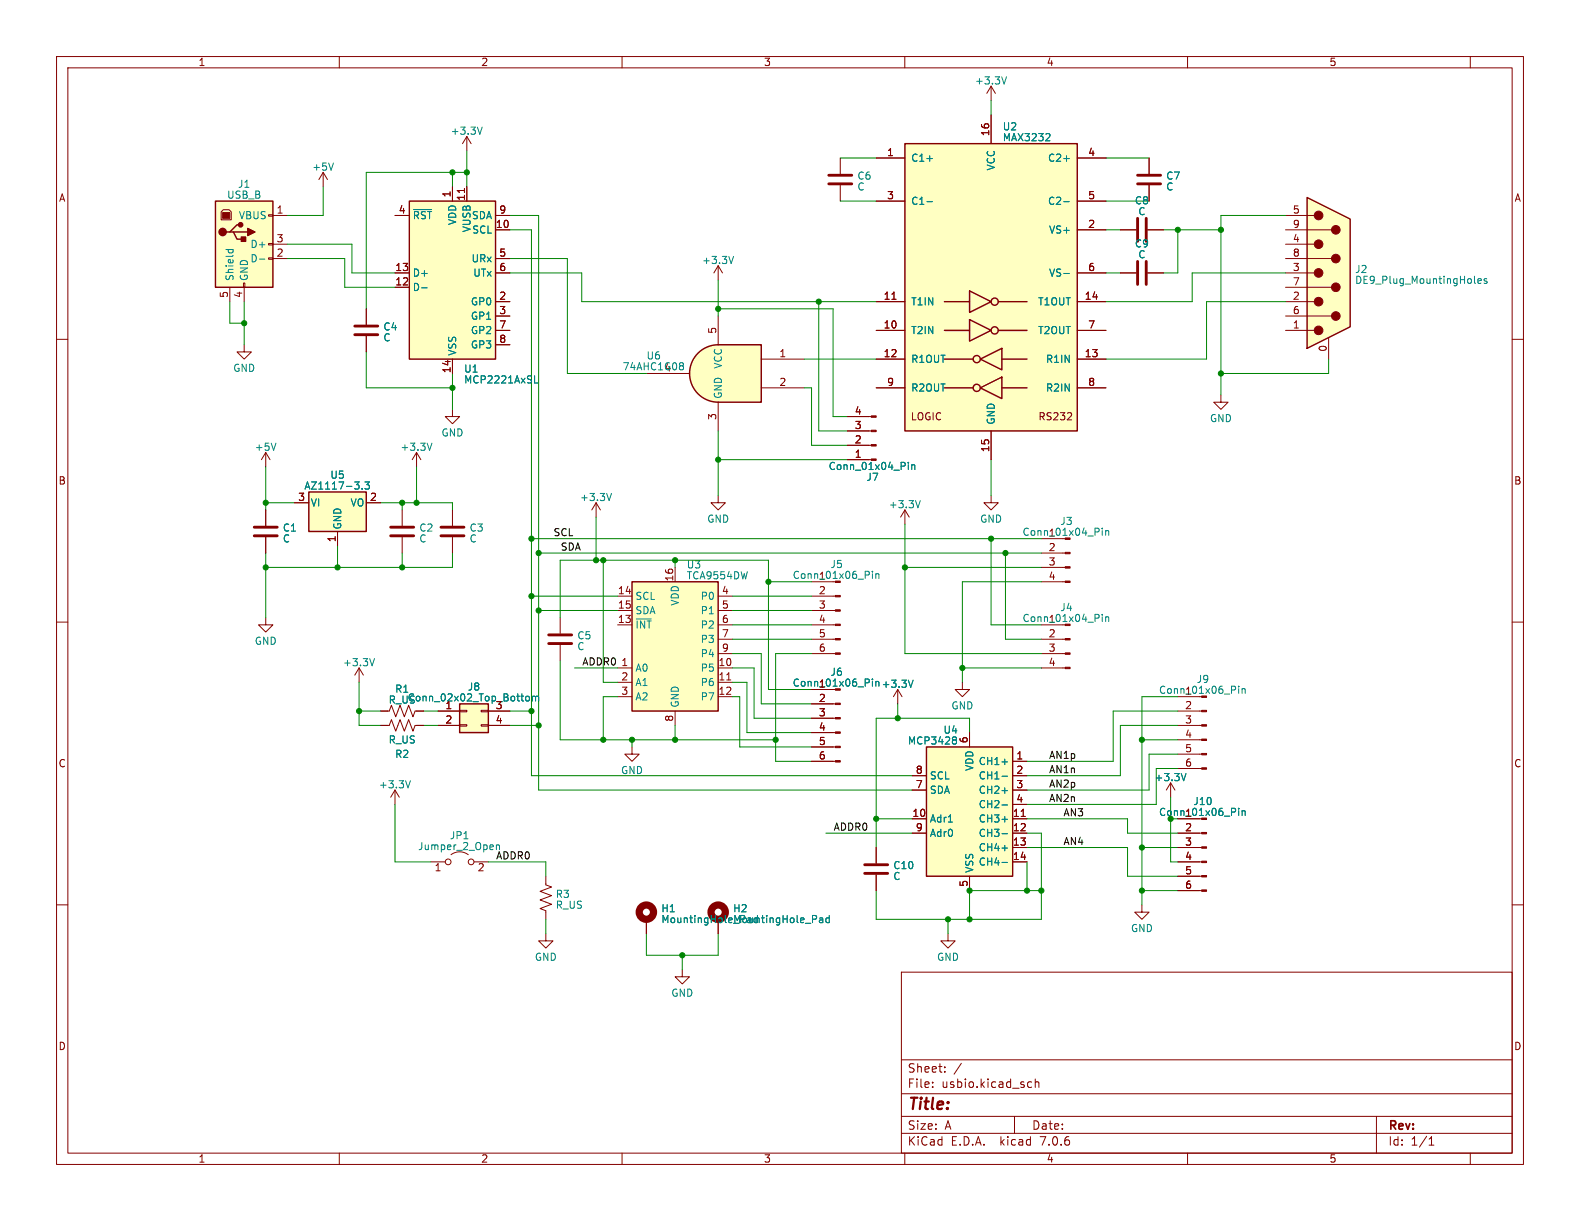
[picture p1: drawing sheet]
<svg xmlns="http://www.w3.org/2000/svg" width="279mm" height="216mm" viewBox="0 0 279 216" stroke-linecap="round" stroke-linejoin="round" font-family="sans-serif">
<g fill="none" stroke="#840000" stroke-width=".18">
<path d="M10 10h259.4v195.9h-259.4zM12 12h255.4v191.9h-255.4zM60 10v2M110 10v2M160 10v2M210 10v2M260 10v2M10 60h2M267.4 60h2M160 90.2l-.7 1.2M160 90.2v2.5M160 90.2l.8 1.2"/>
<path d="M10 110h2M99.1 109.2v2.8M99.1 114v2.8M267.4 110h2M158.7 121.9l-.7 1.3M158.7 121.9v2.6M158.7 121.9l.8 1.3M10 160h2M154.9 149.9v2.8M154.9 154.7v2.8M267.4 160h2M114.3 162.6v2.5"/>
<path d="M127 162.6v2.5M159.4 171.9h108v32h-108zM159.4 197.4h108M159.4 193.4h108M159.4 187.4h108M164.9 192.1v.2M164.9 191.4v.1M167.1 189.4v.2M167.1 188.7v.1M170 188l-1.3 1.9M179.4 197.4v3M181.9 192.2h.5"/>
<path d="M181.9 191.4h.5M183.1 191.4l.2-.1 .3 .1 .1 .9M183.1 190.8v1.5M243.4 197.4v6.5M60 203.9v2M110 203.9v2M159.4 200.4h108M160 203.9v2M210 203.9v2M252.7 202.5h.9M252.7 201.4l.4-.4v1.5M260 203.9v2"/>
</g>
<path d="M162.7 88.5l-.4 1.3M161.5 120.3l-.5 1.2M145.1 162.3h.2l.2 .2v.6M145.5 163.1h-.4M145.5 162.6l-.4 .1M146.6 162.4l-.3-.1-.3 .2 .2 .6h.4M146.6 161.9v1.2" fill="none" stroke="#008484" stroke-width=".18"/>
<path d="M97 113.8h4.1M97 112.3h4.1M152.9 154.4h4.1M152.9 152.9h4.1" fill="none" stroke="#840000" stroke-width=".51"/>
<g fill="none" stroke="#840000" stroke-width="1.3">
<circle cx="114.3" cy="161.3" r="1.27"/>
<circle cx="127" cy="161.3" r="1.27"/>
</g>
<path d="M123.4 62.4a5.1 5.1 0 0 1 3.6-1.4v10.1a5.1 5.1 0 0 1-4.7-3.1 5.1 5.1 0 0 1 1.1-5.6z" fill="#ffffc2" stroke="#ffffc2" stroke-width=".18"/>
<path d="M127 61h7.6v10.1h-7.6z" fill="#ffffc2"/>
<g fill="none" stroke="#840000" stroke-width=".25">
<path d="M38.1 35.6h10.2v15.2h-10.2zM42.5 39.8h-.6l-1.3 1.2h-.6M72.4 35.6h15.2v27.9h-15.2zM160 25.4h30.5v50.8h-30.5zM40.6 41h.7l.6 1.3h1.3M41.3 41h2.5M167 58.4h4.4M167 53.3h4.4M171.4 56.5l3.9 1.9-3.9 1.9zM171.4 51.4l3.9 1.9-3.9 1.9zM176.5 58.4h5.1M176.5 53.3h5.1"/>
<path d="M123.4 62.4a5.1 5.1 0 0 1 3.6-1.4h7.6v10.1h-7.6a5.1 5.1 0 0 1-4.7-3.1 5.1 5.1 0 0 1 1.1-5.6zM167 68.6h5.1M167 63.5h5.1M173.4 68.6l3.8-1.9v3.8zM173.4 63.5l3.8-1.9v3.8zM177.2 68.6h4.4M177.2 63.5h4.4M54.6 87h10.2v7h-10.2zM111.8 102.9h15.2v22.8h-15.2zM81.3 124.5h5.1v5h-5.1zM163.8 132.1h15.3v22.8h-15.3z"/>
<circle cx="175.9" cy="58.4" r=".63"/>
<circle cx="175.9" cy="53.3" r=".63"/>
<circle cx="172.7" cy="63.5" r=".63"/>
<circle cx="172.7" cy="68.6" r=".63"/>
</g>
<g fill="none" stroke="#840000" stroke-width=".18">
<path d="M175.3 15.2l-.8 1.3M175.3 15.2v2.6M175.3 15.2l.7 1.3M39.1 37.5l.4-.4h1l.4 .4v1.4h-1.8zM47.5 38h.8v.2h-.8zM48.3 38.1h2.5M57.1 30.5l-.7 1.3M57.1 30.5v2.5M57.1 30.5l.8 1.3M69.8 38.1h2.6M80 33v2.6M82.1 33.3v.7"/>
<path d="M82.5 24.1l-.7 1.3M82.5 24.1v2.6M82.5 33v2.6M82.5 24.1l.8 1.3M87.6 38.1h2.6M148.6 27.9v2.8M148.6 32.8v2.8M154.9 27.9h5.1M154.9 35.6h5.1M175.3 20.3v5.1M190.5 27.9h5.1M190.5 35.6h5.1"/>
<path d="M40.6 50.8v2.5M43.1 50h.2v.8h-.2zM43.2 50.8v2.5M47.5 45.6h.8v.2h-.8zM47.5 43.1h.8v.2h-.8zM48.3 45.7h2.5M48.3 43.2h2.5M64.8 54.6v2.8M64.8 59.4v2.8M69.8 50.8h2.6M69.8 48.3h2.6M87.6 40.6h2.6"/>
<path d="M87.6 48.3h2.6M87.6 53.3h2.6M87.6 55.9h2.6M87.6 45.7h2.6M87.6 58.4h2.6M127 47v2.5M127 55.9v5.1M127 47l-.8 1.3M127 47l.8 1.3M154.9 53.3h5.1M154.9 58.4h5.1M157.7 52.9h.7"/>
<path d="M190.5 40.6h5.1M190.5 48.3h5.1M190.5 53.3h5.1M190.5 58.4h5.1M198.1 40.6h2.8M198.1 48.3h2.8M202.9 40.6h2.8M202.9 48.3h2.8M43.2 61v1.2h1.2l-1.2 1.3-1.3-1.3h1.3M80 72.4v1.3h1.3l-1.3 1.2-1.3-1.2h1.3M80 63.5v2.5M87.6 61h2.6"/>
<path d="M114.3 66h7.6M127 71.1v5.1M134.6 63.5h7.6M134.6 68.6h7.6M149.9 73.7h4.2M149.9 76.2h4.2M149.9 78.7h4.2M154.9 63.5h5.1M154.9 68.6h5.1M175.3 76.2v5.1M188.7 74.2h.8M189.4 73.1v.4"/>
<path d="M190.5 63.5h5.1M190.5 68.6h5.1M47 80v2.6M47 90.2v2.8M47 95v2.8M47 80l-.8 1.3M47 80l.8 1.3M52.1 88.9h2.5M59.7 94v2.5M64.8 88.9h2.5M71.1 90.2v2.8M71.1 95v2.8"/>
<path d="M73.7 80l-.8 1.3M73.7 80v2.6M73.7 80l.7 1.3M80 90.2v2.8M80 95v2.8M105.4 88.9l-.8 1.3M105.4 88.9v2.5M105.4 88.9l.8 1.3M127 87.6v1.3h1.3l-1.3 1.3-1.3-1.3h1.3M149.9 81.3h4.2M175.3 87.6v1.3h1.2l-1.2 1.3-1.3-1.3h1.3M184.1 97.8h4.3"/>
<path d="M184.1 95.3h3.9M47 109.2v1.3h1.3l-1.3 1.3-1.3-1.3h1.3M63.5 118.1l-.8 1.3M63.5 118.1v2.6M63.5 118.1l.8 1.3M109.2 118.1h2.6M109.2 110.5h2.6M109.2 105.4h2.6M109.2 108h2.6M119.4 100.3v2.6M127 118.1h2.5M127 110.5h2.5"/>
<path d="M127 105.4h2.5M127 108h2.5M127 113h2.5M127 115.6h2.5M143.5 110.5h4.2M143.5 105.4h4.2M143.5 108h4.2M143.5 113h4.2M143.5 115.6h4.2M143.5 102.9h3.8M184.1 118.1h4.3M184.1 110.5h3.9"/>
<path d="M184.1 113h4.3M184.1 115.6h4.3M184.1 102.9h4.3M184.1 100.3h4.3M67.3 125.7h1.5l.4-1 .8 2 .7-2 .8 2 .8-2 .7 2 .4-1h1.5M67.3 128.3h1.5l.4-1 .8 2 .7-2 .8 2 .8-2 .7 2 .4-1h1.5M69.8 139.7l-.7 1.3M69.8 139.7v2.5M69.8 139.7l.8 1.3M77.5 125.7h3.8M77.5 128.3h3.8M81.3 128.1h1.2v.3h-1.2z"/>
<path d="M81.3 125.6h1.2v.3h-1.2zM85.1 128.1h1.3v.3h-1.3zM85.1 125.6h1.3v.3h-1.3zM86.4 125.7h3.8M86.4 128.3h3.8M109.2 120.7h2.6M109.2 123.2h2.6M111.8 132.1v1.3h1.2l-1.2 1.2-1.3-1.2h1.3M119.4 125.7v2.6M127 120.7h2.5M127 123.2h2.5M128.5 120.2h.7"/>
<path d="M143.5 134.6h4.2M143.5 132.1h4.2M143.5 129.5h4.2M143.5 127h4.2M143.5 124.5h4.2M143.5 121.9h3.8M161.3 137.2h2.5M161.3 139.7h2.5M170.2 120.7v1.2h1.2l-1.2 1.3-1.3-1.3h1.3M171.4 129.5v2.6M179.1 134.6h2.5M179.1 137.2h2.5"/>
<path d="M179.1 139.7h2.5M207 138.4l-.8 1.3M207 138.4v2.6M207 138.4l.8 1.3M208.3 123.2h3.8M208.3 125.7h4.2M208.3 128.3h4.2M208.3 135.9h4.2M208.3 133.4h4.2M208.3 130.8h4.2M76.2 152.4h2.5M79.8 151.1a2.54 2.54 0 0 1 3 0"/>
<path d="M83.8 152.4h2.6M96.5 154.9v1.6l1 .3-2 .8 2 .8-2 .7 2 .8-2 .8 1 .3v1.6M161.3 144.8h2.5M161.3 147.3h2.5M171.4 154.9v2.6M179.1 144.8h2.5M179.1 147.3h2.5M179.1 149.9h2.5M179.1 152.4h2.5M179.1 142.2h2.5M180.6 144.4h.7M208.3 144.8h3.8"/>
<path d="M208.3 147.3h4.2M208.3 149.9h4.2M208.3 152.4h4.2M208.3 157.5h4.2M208.3 154.9h4.2M96.5 165.1v1.3h1.3l-1.3 1.2-1.3-1.2h1.3M120.6 171.5v1.2h1.3l-1.3 1.3-1.2-1.3h1.2M167.6 165.1v1.3h1.3l-1.3 1.2-1.2-1.2h1.2M201.9 160v1.3h1.3l-1.3 1.3-1.2-1.3h1.2"/>
<circle cx="79.2" cy="152.4" r=".51"/>
<circle cx="83.3" cy="152.4" r=".51"/>
</g>
<g fill="none" stroke="#008484" stroke-width=".18">
<path d="M178 13.6l-.4 1.3M59 28.8l-.5 1.3M73.1 37.1h3.2M85.3 22.5l-.5 1.2M163.9 28h1M163.9 35.7h1M185.4 23.6l.3 .3-.1 .3-.7 .7h.8M188.1 28h1M188.1 35.7h1M39.9 44.1h1.3M40.4 44.1v.4M41.2 44.1v.4"/>
<path d="M45.9 45.8h.9M74.6 50.9h.9M129.7 45.3l-.4 1.3M188.1 48.4h1M48.8 78.4l-.4 1.2M76.4 78.4l-.4 1.2M94.5 67.7h.6M120.4 64.1h.2l.3 .3-.3 .3M120.4 64.7h.2M120.6 64.7l.3 .2v.3l-.2 .1-.3 .1M64 86.4v.1M64.5 85.2h.8l-.4 .5 .4 .1v.6l-.2 .1-.6-.1"/>
<path d="M108.1 87.2l-.4 1.3M160.6 81.8v.1M160.6 82.2v.8M161.2 82.2v.8M161.2 82.3l.2-.1h.3l.1 .8M194.9 93.4v.1M194.9 93.8v.9M195.5 93.8v.9M195.5 93.9l.2-.1 .3 .1 .1 .8M66.2 116.5l-.4 1.2M154.3 101v.1M154.3 101.4v.9"/>
<path d="M154.9 101.4v.9M154.9 101.6l.2-.2 .3 .1v.8M194.9 108.6v.2M194.9 109.1v.8M195.5 109.1v.8M195.5 109.2l.2-.1h.3l.1 .8M72.6 138l-.5 1.3M93.1 123.2l.3-.1 .2 .2v.5l-.2 .2-.3-.1M94.2 123.2l.3-.1 .2 .2M94.2 123.1v.9M94.7 123.3l.2-.2 .3 .1v.8M94.7 123.3v.7"/>
<path d="M154.3 120.1v.1M154.3 120.5v.8M154.9 120.5v.8M155.4 120.5h-.3l-.2 .1M168.7 130.8h.2M168.9 130.8l.2 .3v.2l-.1 .2-.3 .1M169.1 130.5l-.2 .3M177.2 134.7h1M177.2 137.3h1M177.2 139.8h1M209.7 136.8l-.4 1.2M219 121.3v.2"/>
<path d="M219 121.8v.8M219.6 121.8v.8M219.6 121.9l.2-.1h.3l.1 .8M87.8 149.4v.8M87.8 149.5l.2-.1 .3 .1v.7M167.7 145.4h.7M177.2 144.9h1M177.2 147.4h1M177.2 150h1M177.2 152.5h1M177.2 142.3h1M219 142.9v.1"/>
<path d="M219 143.3v.9M219.6 143.3v.9M219.6 143.5l.2-.2 .3 .1 .1 .8"/>
</g>
<g fill="none" stroke="#840000" stroke-width=".51">
<path d="M146.6 32.5h4M146.6 31h4M201.2 38.6v4.1M202.7 38.6v4.1M62.7 59.2h4.1M62.7 57.7h4.1M201.2 46.2v4.1M202.7 46.2v4.1M45 94.7h4M45 93.2h4M69.1 94.7h4.1M69.1 93.2h4.1"/>
<path d="M78 94.7h4M78 93.2h4"/>
</g>
<g fill="#ffffc2" stroke="#ffffc2" stroke-width=".18">
<path d="M72.4 35.6h15.2v27.9h-15.2z"/>
<path d="M38.1 35.6h10.2v15.2h-10.2z"/>
<path d="M111.8 102.9h15.2v22.8h-15.2z"/>
<path d="M54.6 87h10.2v7h-10.2z"/>
<path d="M163.8 132.1h15.3v22.8h-15.3z"/>
<path d="M81.3 124.5h5.1v5h-5.1z"/>
<path d="M160 25.4h30.5v50.8h-30.5z"/>
</g>
<g fill="#840000" stroke="#840000" stroke-width=".18">
<path d="M154.1 73.5h.8v.3h-.8z"/>
<path d="M154.1 76.1h.8v.2h-.8z"/>
<path d="M154.1 78.6h.8v.3h-.8z"/>
<path d="M154.1 81.2h.8v.2h-.8z"/>
<path d="M39.4 37.6h1.2v1h-1.2z"/>
<path d="M147.7 115.4h.9v.3h-.9z"/>
<path d="M147.7 112.9h.9v.3h-.9z"/>
<path d="M147.7 110.4h.9v.2h-.9z"/>
<path d="M147.7 107.8h.9v.3h-.9z"/>
<path d="M147.7 105.3h.9v.2h-.9z"/>
<path d="M188.4 118h.8v.2h-.8z"/>
<path d="M188.4 115.4h.8v.3h-.8z"/>
<path d="M188.4 112.9h.8v.3h-.8z"/>
<path d="M188.4 102.7h.8v.3h-.8z"/>
<path d="M188.4 100.2h.8v.3h-.8z"/>
<path d="M188.4 97.7h.8v.2h-.8z"/>
<path d="M212.5 135.8h.9v.2h-.9z"/>
<path d="M212.5 133.2h.9v.3h-.9z"/>
<path d="M212.5 130.7h.9v.2h-.9z"/>
<path d="M212.5 128.1h.9v.3h-.9z"/>
<path d="M212.5 125.6h.9v.3h-.9z"/>
<path d="M212.5 157.4h.9v.2h-.9z"/>
<path d="M212.5 154.8h.9v.3h-.9z"/>
<path d="M212.5 152.3h.9v.2h-.9z"/>
<path d="M212.5 149.7h.9v.3h-.9z"/>
<path d="M212.5 147.2h.9v.2h-.9z"/>
<path d="M147.7 134.5h.9v.2h-.9z"/>
<path d="M147.7 132h.9v.2h-.9z"/>
<path d="M147.7 129.4h.9v.3h-.9z"/>
<path d="M147.7 126.9h.9v.2h-.9z"/>
<path d="M147.7 124.3h.9v.3h-.9z"/>
</g>
<g fill="#840000" stroke="#840000" stroke-width=".25">
<path d="M43.8 40.4l1.3 .6-1.3 .7z"/>
<path d="M42.7 41.9h.7v.8h-.7z"/>
<circle cx="39.4" cy="41" r=".63"/>
<circle cx="42.5" cy="39.8" r=".38"/>
</g>
<path d="M231.1 34.9l7.7 3.8v19.1l-7.7 3.8z" fill="#ffffc2"/>
<g fill="#840000" stroke="#840000" stroke-width=".18">
<circle cx="233.2" cy="58.4" r=".76"/>
<circle cx="233.2" cy="53.3" r=".76"/>
<circle cx="233.2" cy="48.3" r=".76"/>
<circle cx="233.2" cy="43.2" r=".76"/>
<circle cx="233.2" cy="38.1" r=".76"/>
<circle cx="236.2" cy="55.9" r=".76"/>
<circle cx="236.2" cy="50.8" r=".76"/>
<circle cx="236.2" cy="45.7" r=".76"/>
<circle cx="236.2" cy="40.6" r=".76"/>
</g>
<g fill="none" stroke="#840000" stroke-width=".18">
<path d="M69.8 38.1h2.6M80 33v2.6M82.1 33.3v.7M82.5 33v2.6M87.6 38.1h2.6M154.9 27.9h5.1M154.9 35.6h5.1M175.3 20.3v5.1M190.5 27.9h5.1M190.5 35.6h5.1M203.2 27.9v2.8M203.2 32.8v2.8"/>
<path d="M227.3 38.1h5.1M64.8 54.6v2.8M64.8 59.4v2.8M69.8 50.8h2.6M69.8 48.3h2.6M87.6 58.4h2.6M87.6 55.9h2.6M87.6 53.3h2.6M87.6 48.3h2.6M87.6 45.7h2.6M87.6 40.6h2.6M154.9 58.4h5.1"/>
<path d="M154.9 53.3h5.1M157.7 52.9h.7M190.5 58.4h5.1M190.5 53.3h5.1M190.5 48.3h5.1M190.5 40.6h5.1M198.1 48.3h2.8M198.1 40.6h2.8M202.9 48.3h2.8M202.9 40.6h2.8M227.3 58.4h5.1M227.3 55.9h8.2"/>
<path d="M227.3 53.3h5.1M227.3 50.8h8.2M227.3 48.3h5.1M227.3 45.7h8.2M227.3 43.2h5.1M227.3 40.6h8.2M234.9 59.7v3.8M80 63.5v2.5M87.6 61h2.6M149.9 78.7h3.8M149.9 76.2h3.8M149.9 73.7h3.8"/>
<path d="M154.9 63.5h5.1M154.9 68.6h5.1M175.3 76.2v5.1M190.5 63.5h5.1M190.5 68.6h5.1M215.9 69.9v1.2h1.3l-1.3 1.3-1.3-1.3h1.3M47 90.2v2.8M47 95v2.8M52.1 88.9h2.5M59.7 94v2.5M64.8 88.9h2.5M149.9 81.3h3.8"/>
<path d="M67.3 125.7h1.3M67.3 128.3h1.3M73.7 125.7h1.2M73.7 128.3h1.2M77.5 125.7h3.8M77.5 128.3h3.8M86.4 125.7h3.8M86.4 128.3h3.8M143.5 121.9h3.8M143.5 124.5h3.8M143.5 127h3.8M143.5 129.5h3.8"/>
<path d="M143.5 132.1h3.8M143.5 134.6h3.8M161.3 137.2h2.5M161.3 139.7h2.5M171.4 129.5v2.6M179.1 134.6h2.5M179.1 137.2h2.5M179.1 139.7h2.5M154.9 149.9v2.8M154.9 154.7v2.8M161.3 144.8h2.5M161.3 147.3h2.5"/>
<path d="M171.4 154.9v2.6M179.1 144.8h2.5M179.1 147.3h2.5M179.1 149.9h2.5M179.1 152.4h2.5M179.1 142.2h2.5M180.6 144.4h.7M208.3 144.8h3.8M208.3 147.3h3.8M208.3 149.9h3.8M208.3 152.4h3.8M208.3 154.9h3.8"/>
<path d="M208.3 157.5h3.8M114.3 162.6v2.5M127 162.6v2.5"/>
</g>
<path d="M231.1 34.9l7.7 3.8v19.1l-7.7 3.8z" fill="none" stroke="#840000" stroke-width=".25"/>
<g fill="none" stroke="#008484" stroke-width=".18">
<path d="M73.1 37.1h3.2M163.9 28h1M163.9 35.7h1M185.4 23.6l.3 .3-.1 .3-.7 .7h.8M188.1 28h1M188.1 35.7h1M74.6 50.9h.9M188.1 48.4h1M260.8 50.1h.1M261.3 49.7l.6-.1v-.3h-.4l-.2 .2 .1 .6h.5M262.9 49.3h-.3l-.2 .2 .1 .1 .4 .2v.3h-.5M94.5 67.7h.6"/>
<path d="M64 86.4v.1M64.5 85.2h.8l-.4 .5 .4 .1v.6l-.2 .1-.6-.1M160.6 81.8v.1M160.6 82.2v.8M161.2 82.2v.8M161.2 82.3l.2-.1h.3l.1 .8M93.1 123.2l.3-.1 .2 .2v.5l-.2 .2-.3-.1M94.2 123.2l.3-.1 .2 .2M94.2 123.1v.9M94.7 123.3l.2-.2 .3 .1v.8M94.7 123.3v.7M154.3 120.1v.1"/>
<path d="M154.3 120.5v.8M154.9 120.5v.8M155.4 120.5h-.3l-.2 .1M161.5 120.3l-.5 1.2M168.7 130.8h.2M168.9 130.8l.2 .3v.2l-.1 .2-.3 .1M169.1 130.5l-.2 .3M177.2 134.7h1M177.2 137.3h1M177.2 139.8h1M209.7 136.8l-.4 1.2M167.7 145.4h.7"/>
<path d="M177.2 144.9h1M177.2 147.4h1M177.2 150h1M177.2 152.5h1M177.2 142.3h1M219 142.9v.1M219 143.3v.9M219.6 143.3v.9M219.6 143.5l.2-.2 .3 .1 .1 .8M145.1 162.3h.2l.2 .2v.6M145.5 163.1h-.4M145.5 162.6l-.4 .1"/>
<path d="M146.6 162.4l-.3-.1-.3 .2 .2 .6h.4M146.6 161.9v1.2"/>
</g>
<path d="M201.2 32.5h4M201.2 31h4" fill="none" stroke="#840000" stroke-width=".51"/>
<g fill="none" stroke="#008400" stroke-width=".18">
<path d="M175.3 17.8v2.5M57.1 33v5.1h-6.3M80 30.5v2.5M82.5 26.7v6.3M82.5 30.5h-17.7v24.1M90.2 38.1h5v101.6h66.1M148.6 27.9h6.3M148.6 35.6h6.3M195.6 27.9h7.6M195.6 35.6h7.6M227.3 38.1h-11.4v31.8M40.6 53.3v3.9h2.6"/>
<path d="M43.2 53.3v7.7M50.8 43.2h11.4v5.1h7.6M50.8 45.7h10.2v5.1h8.8M90.2 48.3h12.7v5h52M90.2 40.6h3.8v96.6h67.3M90.2 45.7h10.1v20.3h14M127 49.5v6.4M127 54.6h20.3v19.1h2.6M144.8 53.3v22.9h5.1M195.6 40.6h2.5M195.6 48.3h2.5M205.7 40.6h10.2"/>
<path d="M208.3 40.6v7.7h-2.6M227.3 48.3h-16.5v5h-15.2M227.3 53.3h-13.9v10.2h-17.8M64.8 62.2v6.4h15.2M80 66v6.4M127 76.2v11.4M142.2 63.5h12.7M142.2 68.6h1.3v10.1h6.4M234.9 63.5v2.5h-19M47 88.9h5.1M47 82.6v7.6M47 97.8v11.4"/>
<path d="M59.7 96.5v3.8M67.3 88.9h12.7v1.3M71.1 88.9v1.3M71.1 97.8v2.5M73.7 82.6v6.3M80 97.8v2.5h-33M94 95.3h90.1M95.2 97.8h88.9M105.4 91.4v7.7M106.7 99.1v21.6h2.5M119.4 99.1v1.2M127 81.3h22.9"/>
<path d="M160 92.7v22.9h24.1M175.3 81.3v6.3M175.3 95.3v15.2h8.8M177.8 97.8v15.2h6.3M94 105.4h15.2M95.2 108h14M99.1 116.8v14h38.1M99.1 109.2v-10.1h36.8v22.8h7.6M101.6 118.1h7.6M129.5 118.1h3.8v8.9h10.2M129.5 113h14M129.5 110.5h14"/>
<path d="M129.5 115.6h5.1v8.9h8.9M129.5 105.4h14M129.5 108h14M135.9 102.9h7.6M143.5 115.6h-6.3v19h6.3M160 100.3h24.1M170.2 118.1h13.9M184.1 102.9h-13.9v17.8M63.5 120.7v7.6h3.8M63.5 125.7h3.8M74.9 125.7h2.6M74.9 128.3h2.6"/>
<path d="M90.2 125.7h3.8M90.2 128.3h5M109.2 123.2h-2.5v7.6M111.8 130.8v1.3M119.4 128.3v2.5M129.5 120.7h2.6v8.8h11.4M129.5 123.2h1.3v8.9h12.7M158.7 124.5v2.5M171.4 129.5v-2.5h-16.5v22.9M201.9 130.8h6.4M208.3 125.7h-11.5v8.9h-15.2M208.3 123.2h-6.4v36.8"/>
<path d="M208.3 133.4h-5.1v6.3h-21.6M208.3 128.3h-10.2v8.9h-16.5M208.3 135.9h-3.8v6.3h-22.9M69.8 142.2v10.2h6.4M86.4 152.4h10.1v2.5M146 147.3h15.3M154.9 144.8h6.4M181.6 144.8h17.8v2.5h8.9M181.6 149.9h17.8v5h8.9M181.6 147.3h2.5v15.3h-29.2v-5.1M181.6 152.4v5.1M184.1 157.5h-12.7v5.1"/>
<path d="M201.9 157.5h6.4M201.9 149.9h6.4M207 141v11.4h1.3M96.5 162.6v2.5M114.3 165.1v3.8h12.7v-3.8M120.6 168.9v2.6M167.6 162.6v2.5"/>
</g>
<g fill="#008400" stroke="#008400" stroke-width=".18">
<circle cx="111.8" cy="130.8" r=".46"/>
<circle cx="94" cy="125.7" r=".46"/>
<circle cx="106.7" cy="130.8" r=".46"/>
<circle cx="95.2" cy="128.3" r=".46"/>
<circle cx="63.5" cy="125.7" r=".46"/>
<circle cx="94" cy="105.4" r=".46"/>
<circle cx="47" cy="100.3" r=".46"/>
<circle cx="59.7" cy="100.3" r=".46"/>
<circle cx="71.1" cy="100.3" r=".46"/>
<circle cx="71.1" cy="88.9" r=".46"/>
<circle cx="73.7" cy="88.9" r=".46"/>
<circle cx="43.2" cy="57.2" r=".46"/>
<circle cx="47" cy="88.9" r=".46"/>
<circle cx="94" cy="95.3" r=".46"/>
<circle cx="95.2" cy="108" r=".46"/>
<circle cx="95.2" cy="97.8" r=".46"/>
<circle cx="106.7" cy="99.1" r=".46"/>
<circle cx="105.4" cy="99.1" r=".46"/>
<circle cx="119.4" cy="99.1" r=".46"/>
<circle cx="135.9" cy="102.9" r=".46"/>
<circle cx="175.3" cy="95.3" r=".46"/>
<circle cx="80" cy="30.5" r=".46"/>
<circle cx="82.5" cy="30.5" r=".46"/>
<circle cx="80" cy="68.6" r=".46"/>
<circle cx="144.8" cy="53.3" r=".46"/>
<circle cx="127" cy="81.3" r=".46"/>
<circle cx="127" cy="54.6" r=".46"/>
<circle cx="119.4" cy="130.8" r=".46"/>
<circle cx="167.6" cy="162.6" r=".46"/>
<circle cx="171.4" cy="162.6" r=".46"/>
<circle cx="154.9" cy="144.8" r=".46"/>
<circle cx="137.2" cy="130.8" r=".46"/>
<circle cx="120.6" cy="168.9" r=".46"/>
<circle cx="215.9" cy="40.6" r=".46"/>
<circle cx="208.3" cy="40.6" r=".46"/>
<circle cx="215.9" cy="66" r=".46"/>
<circle cx="201.9" cy="149.9" r=".46"/>
<circle cx="201.9" cy="157.5" r=".46"/>
<circle cx="201.9" cy="130.8" r=".46"/>
<circle cx="184.1" cy="157.5" r=".46"/>
<circle cx="181.6" cy="157.5" r=".46"/>
<circle cx="171.4" cy="157.5" r=".46"/>
<circle cx="158.7" cy="127" r=".46"/>
<circle cx="170.2" cy="118.1" r=".46"/>
<circle cx="160" cy="100.3" r=".46"/>
<circle cx="177.8" cy="97.8" r=".46"/>
</g>
<text font-size="2.8" fill="#840000" x="160.4" y="196.8">Title:</text>
<g font-size="2.1" fill="#840000">
<text x="160.4" y="189.9">Sheet:</text>
<text x="160.4" y="192.6">File:</text>
<text x="166.5" y="192.6">usbio.kicad_sch</text>
<text x="160.4" y="202.8">KiCad</text>
<text x="160.4" y="200">Size:</text>
<text x="167.1" y="200">A</text>
<text x="168.1" y="202.8">E.D.A.</text>
<text x="177" y="202.8">kicad</text>
<text x="182.4" y="200">Date:</text>
<text x="184.2" y="202.8">7.0.6</text>
<text x="245.4" y="200.2">Rev:</text>
<text x="245.4" y="202.8">Id:</text>
<text x="249.5" y="202.8">1/1</text>
</g>
<g font-size="1.8" fill="#840000">
<text x="35" y="11.9">1</text>
<text x="85" y="11.9">2</text>
<text x="135" y="11.9">3</text>
<text x="185" y="11.9">4</text>
<text x="235" y="11.9">5</text>
<text x="156.8" y="27.7">1</text>
<text x="175" y="24.2" transform="rotate(-90 175 24.2)">16</text>
<text x="192.3" y="27.7">4</text>
<text x="10.3" y="35.9">A</text>
<text x="79.8" y="35" transform="rotate(-90 79.8 35)">1</text>
<text x="82.3" y="35.6" transform="rotate(-90 82.3 35.6)">11</text>
<text x="156.8" y="35.3">3</text>
<text x="192.3" y="35.3">5</text>
<text x="267.7" y="35.9">A</text>
<text x="48.8" y="37.8">1</text>
<text x="70.4" y="37.8">4</text>
<text x="87.6" y="40.4">10</text>
<text x="88.2" y="37.8">9</text>
<text x="192.3" y="40.4">2</text>
<text x="228.5" y="37.8">5</text>
<text x="228.5" y="40.4">9</text>
<text x="48.8" y="45.5">2</text>
<text x="48.8" y="42.9">3</text>
<text x="88.2" y="45.5">5</text>
<text x="228.5" y="42.9">4</text>
<text x="228.5" y="45.5">8</text>
<text x="40.4" y="52.8" transform="rotate(-90 40.4 52.8)">5</text>
<text x="42.9" y="52.8" transform="rotate(-90 42.9 52.8)">4</text>
<text x="69.8" y="50.5">12</text>
<text x="69.8" y="48">13</text>
<text x="88.2" y="53.1">2</text>
<text x="88.2" y="48">6</text>
<text x="156.2" y="53.1">11</text>
<text x="191.7" y="53.1">14</text>
<text x="192.3" y="48">6</text>
<text x="228.5" y="53.1">2</text>
<text x="228.5" y="48">3</text>
<text x="228.5" y="50.5">7</text>
<text x="88.2" y="55.6">3</text>
<text x="88.2" y="58.2">7</text>
<text x="126.7" y="59.1" transform="rotate(-90 126.7 59.1)">5</text>
<text x="156.2" y="58.2">10</text>
<text x="192.3" y="58.2">7</text>
<text x="228.5" y="58.2">1</text>
<text x="228.5" y="55.6">6</text>
<text x="88.2" y="60.7">8</text>
<text x="137.7" y="63.2">1</text>
<text x="156.2" y="63.2">12</text>
<text x="191.7" y="63.2">13</text>
<text x="234.7" y="62.3" transform="rotate(-90 234.7 62.3)">0</text>
<text x="79.8" y="66.1" transform="rotate(-90 79.8 66.1)">14</text>
<text x="137.7" y="68.3">2</text>
<text x="156.8" y="68.3">9</text>
<text x="192.3" y="68.3">8</text>
<text x="126.7" y="74.4" transform="rotate(-90 126.7 74.4)">3</text>
<text x="151.1" y="75.9">3</text>
<text x="151.1" y="73.4">4</text>
<text x="161" y="74.5">LOGIC</text>
<text x="183.5" y="74.5">RS232</text>
<text x="151.1" y="81">1</text>
<text x="151.1" y="78.5">2</text>
<text x="175" y="80.1" transform="rotate(-90 175 80.1)">15</text>
<text x="10.3" y="85.9">B</text>
<text x="52.6" y="88.6">3</text>
<text x="65.3" y="88.6">2</text>
<text x="267.7" y="85.9">B</text>
<text x="59.4" y="96" transform="rotate(-90 59.4 96)">1</text>
<text x="185.3" y="97.5">2</text>
<text x="185.3" y="100.1">3</text>
<text x="109.2" y="105.2">14</text>
<text x="109.2" y="107.7">15</text>
<text x="119.1" y="102.9" transform="rotate(-90 119.1 102.9)">16</text>
<text x="127.6" y="105.2">4</text>
<text x="127.6" y="107.7">5</text>
<text x="144.7" y="105.2">2</text>
<text x="144.7" y="107.7">3</text>
<text x="185.3" y="102.6">4</text>
<text x="109.2" y="110.2">13</text>
<text x="127.6" y="110.2">6</text>
<text x="127.6" y="112.8">7</text>
<text x="144.7" y="110.2">4</text>
<text x="144.7" y="112.8">5</text>
<text x="185.3" y="112.8">2</text>
<text x="109.8" y="117.9">1</text>
<text x="127" y="117.9">10</text>
<text x="127.6" y="115.3">9</text>
<text x="144.7" y="115.3">6</text>
<text x="185.3" y="115.3">3</text>
<text x="185.3" y="117.9">4</text>
<text x="78.7" y="125.5">1</text>
<text x="87.6" y="125.5">3</text>
<text x="109.8" y="120.4">2</text>
<text x="109.8" y="122.9">3</text>
<text x="127" y="120.4">11</text>
<text x="127" y="122.9">12</text>
<text x="144.7" y="121.7">1</text>
<text x="144.7" y="124.2">2</text>
<text x="209.5" y="125.5">2</text>
<text x="78.7" y="128">2</text>
<text x="87.6" y="128">4</text>
<text x="119.1" y="127.7" transform="rotate(-90 119.1 127.7)">8</text>
<text x="144.7" y="126.7">3</text>
<text x="144.7" y="129.3">4</text>
<text x="144.7" y="131.8">5</text>
<text x="171.2" y="131.5" transform="rotate(-90 171.2 131.5)">6</text>
<text x="209.5" y="128">3</text>
<text x="209.5" y="130.6">4</text>
<text x="10.3" y="135.9">C</text>
<text x="144.7" y="134.4">6</text>
<text x="161.9" y="136.9">8</text>
<text x="179.6" y="134.4">1</text>
<text x="179.6" y="136.9">2</text>
<text x="209.5" y="133.1">5</text>
<text x="209.5" y="135.6">6</text>
<text x="267.7" y="135.9">C</text>
<text x="161.9" y="139.4">7</text>
<text x="179.6" y="139.4">3</text>
<text x="179.6" y="142">4</text>
<text x="161.2" y="144.5">10</text>
<text x="161.9" y="147.1">9</text>
<text x="179" y="144.5">11</text>
<text x="179" y="147.1">12</text>
<text x="179" y="149.6">13</text>
<text x="209.5" y="144.5">1</text>
<text x="209.5" y="147.1">2</text>
<text x="209.5" y="149.6">3</text>
<text x="76.8" y="154.4">1</text>
<text x="84.4" y="154.4">2</text>
<text x="179" y="152.1">14</text>
<text x="209.5" y="152.1">4</text>
<text x="209.5" y="154.7">5</text>
<text x="171.2" y="156.9" transform="rotate(-90 171.2 156.9)">5</text>
<text x="209.5" y="157.2">6</text>
<text x="10.3" y="185.9">D</text>
<text x="267.7" y="185.9">D</text>
<text x="35" y="205.8">1</text>
<text x="85" y="205.8">2</text>
<text x="135" y="205.8">3</text>
<text x="185" y="205.8">4</text>
<text x="235" y="205.8">5</text>
</g>
<g font-size="1.8" fill="#008484">
<text x="172.3" y="15.1">+3.3V</text>
<text x="177.2" y="23.3">U2</text>
<text x="79.6" y="24">+3.3V</text>
<text x="161" y="28.8">C1+</text>
<text x="177.2" y="25.2">MAX3232</text>
<text x="185.2" y="28.8">C2+</text>
<text x="40.1" y="35.3">USB_B</text>
<text x="42" y="33.4">J1</text>
<text x="55.1" y="30.4">+5V</text>
<text x="151.5" y="32">C6</text>
<text x="151.5" y="33.9">C</text>
<text x="176.1" y="30.2" transform="rotate(-90 176.1 30.2)">VCC</text>
<text x="206.1" y="32">C7</text>
<text x="206.1" y="33.9">C</text>
<text x="42.1" y="39">VBUS</text>
<text x="72.9" y="39">~{RST}</text>
<text x="80.9" y="39.9" transform="rotate(-90 80.9 39.9)">VDD</text>
<text x="83.4" y="39">SDA</text>
<text x="83.4" y="41.5">SCL</text>
<text x="83.4" y="41.2" transform="rotate(-90 83.4 41.2)">VUSB</text>
<text x="161" y="36.4">C1-</text>
<text x="185.2" y="36.4">C2-</text>
<text x="185.4" y="41.5">VS+</text>
<text x="200.6" y="36.3">C8</text>
<text x="201.2" y="38.3">C</text>
<text x="44.2" y="46.6">D-</text>
<text x="44.2" y="44">D+</text>
<text x="83.3" y="46.6">URx</text>
<text x="124.1" y="46.9">+3.3V</text>
<text x="200.6" y="44">C9</text>
<text x="201.2" y="45.9">C</text>
<text x="41.5" y="49.8" transform="rotate(-90 41.5 49.8)">Shield</text>
<text x="44" y="49.8" transform="rotate(-90 44 49.8)">GND</text>
<text x="72.9" y="51.7">D-</text>
<text x="72.9" y="49.1">D+</text>
<text x="83.6" y="49.1">UTx</text>
<text x="185.4" y="49.1">VS-</text>
<text x="239.5" y="48.5">J2</text>
<text x="239.5" y="50.4">DE9_Plug_MountingHoles</text>
<text x="67.7" y="58.6">C4</text>
<text x="83.2" y="54.2">GP0</text>
<text x="83.2" y="56.7">GP1</text>
<text x="83.2" y="59.3">GP2</text>
<text x="161" y="59.3">T2IN</text>
<text x="161" y="54.2">T1IN</text>
<text x="183.5" y="54.2">T1OUT</text>
<text x="183.5" y="59.3">T2OUT</text>
<text x="41.1" y="66">GND</text>
<text x="67.7" y="60.6">C</text>
<text x="80.9" y="63" transform="rotate(-90 80.9 63)">VSS</text>
<text x="83.2" y="61.8">GP3</text>
<text x="110" y="65.7">74AHC1G08</text>
<text x="114.2" y="63.8">U6</text>
<text x="117.4" y="65.8">4</text>
<text x="127.9" y="65.3" transform="rotate(-90 127.9 65.3)">VCC</text>
<text x="161" y="64.4">R1OUT</text>
<text x="184.9" y="64.4">R1IN</text>
<text x="82" y="66.1">U1</text>
<text x="82" y="68">MCP2221AxSL</text>
<text x="127.9" y="70.6" transform="rotate(-90 127.9 70.6)">GND</text>
<text x="161" y="69.4">R2OUT</text>
<text x="184.9" y="69.4">R2IN</text>
<text x="78" y="77.4">GND</text>
<text x="176.1" y="75.2" transform="rotate(-90 176.1 75.2)">GND</text>
<text x="213.9" y="74.8">GND</text>
<text x="45" y="79.9">+5V</text>
<text x="70.7" y="79.9">+3.3V</text>
<text x="146.4" y="83.3">Conn_01x04_Pin</text>
<text x="53.7" y="86.8">AZ1117-3.3</text>
<text x="54.9" y="89.8">VI</text>
<text x="58.3" y="84.8">U5</text>
<text x="61.9" y="89.8">VO</text>
<text x="102.5" y="88.8">+3.3V</text>
<text x="153.1" y="85.2">J7</text>
<text x="49.9" y="94.2">C1</text>
<text x="60.6" y="93.7" transform="rotate(-90 60.6 93.7)">GND</text>
<text x="74.1" y="94.2">C2</text>
<text x="82.9" y="94.2">C3</text>
<text x="125" y="92.6">GND</text>
<text x="157.1" y="90.1">+3.3V</text>
<text x="173.2" y="92.6">GND</text>
<text x="180.7" y="94.9">Conn_01x04_Pin</text>
<text x="185.3" y="95">1</text>
<text x="187.4" y="93">J3</text>
<text x="49.9" y="96.1">C</text>
<text x="74.1" y="96.1">C</text>
<text x="82.9" y="96.1">C</text>
<text x="121.3" y="100.7">U3</text>
<text x="146.8" y="100.6">J5</text>
<text x="112.3" y="106.3">SCL</text>
<text x="120.2" y="107.2" transform="rotate(-90 120.2 107.2)">VDD</text>
<text x="121.3" y="102.6">TCA9554DW</text>
<text x="123.8" y="106.3">P0</text>
<text x="140.1" y="102.6">Conn_01x06_Pin</text>
<text x="144.7" y="102.6">1</text>
<text x="102" y="113.2">C5</text>
<text x="112.3" y="111.4">~{INT}</text>
<text x="112.3" y="108.8">SDA</text>
<text x="123.8" y="108.8">P1</text>
<text x="123.8" y="111.4">P2</text>
<text x="123.8" y="113.9">P3</text>
<text x="180.7" y="110.2">Conn_01x04_Pin</text>
<text x="185.3" y="110.2">1</text>
<text x="187.4" y="108.3">J4</text>
<text x="45" y="114.2">GND</text>
<text x="60.6" y="118">+3.3V</text>
<text x="102" y="115.2">C</text>
<text x="112.3" y="119">A0</text>
<text x="123.8" y="119">P5</text>
<text x="123.8" y="116.4">P4</text>
<text x="146.8" y="119.7">J6</text>
<text x="68.6" y="124.6">R_US</text>
<text x="69.8" y="122.7">R1</text>
<text x="72" y="124.2">Conn_02x02_Top_Bottom</text>
<text x="82.6" y="122.3">J8</text>
<text x="112.3" y="121.5">A1</text>
<text x="112.3" y="124.1">A2</text>
<text x="120.2" y="125.2" transform="rotate(-90 120.2 125.2)">GND</text>
<text x="123.8" y="121.5">P6</text>
<text x="123.8" y="124.1">P7</text>
<text x="140.1" y="121.6">Conn_01x06_Pin</text>
<text x="155.8" y="121.8">+3.3V</text>
<text x="168.1" y="125.6">GND</text>
<text x="204.9" y="122.9">Conn_01x06_Pin</text>
<text x="209.5" y="122.9">1</text>
<text x="211.5" y="121">J9</text>
<text x="68.6" y="131.7">R_US</text>
<text x="160.5" y="131.9">MCP3428</text>
<text x="166.7" y="129.9">U4</text>
<text x="69.8" y="134.2">R2</text>
<text x="109.7" y="137.1">GND</text>
<text x="172.3" y="136.4" transform="rotate(-90 172.3 136.4)">VDD</text>
<text x="173" y="135.5">CH1+</text>
<text x="66.9" y="139.6">+3.3V</text>
<text x="164.3" y="140.6">SDA</text>
<text x="164.3" y="138">SCL</text>
<text x="173" y="138">CH1-</text>
<text x="173" y="140.6">CH2+</text>
<text x="173" y="143.1">CH2-</text>
<text x="204.1" y="138.3">+3.3V</text>
<text x="210.9" y="142.6">J10</text>
<text x="79.5" y="148.6">JP1</text>
<text x="164.3" y="145.6">Adr1</text>
<text x="164.3" y="148.2">Adr0</text>
<text x="173" y="145.6">CH3+</text>
<text x="173" y="148.2">CH3-</text>
<text x="73.8" y="150.5">Jumper_2_Open</text>
<text x="157.9" y="153.9">C10</text>
<text x="157.9" y="155.8">C</text>
<text x="172.3" y="154.4" transform="rotate(-90 172.3 154.4)">VSS</text>
<text x="173" y="150.7">CH4+</text>
<text x="173" y="153.3">CH4-</text>
<text x="98.2" y="159">R3</text>
<text x="98.2" y="160.9">R_US</text>
<text x="116.8" y="161.5">H1</text>
<text x="129.5" y="161.5">H2</text>
<text x="116.8" y="163.4">MountingHole_Pad</text>
<text x="129.5" y="163.4">MountingHole_Pad</text>
<text x="199.9" y="165">GND</text>
<text x="94.5" y="170.1">GND</text>
<text x="165.6" y="170.1">GND</text>
<text x="118.6" y="176.4">GND</text>
</g>
<g font-size="1.8">
<text x="97.8" y="94.9">SCL</text>
<text x="99.1" y="97.4">SDA</text>
<text x="102.9" y="117.8">ADDR0</text>
<text x="185.4" y="134.3">AN1p</text>
<text x="185.4" y="136.8">AN1n</text>
<text x="185.4" y="139.4">AN2p</text>
<text x="185.4" y="141.9">AN2n</text>
<text x="147.3" y="147">ADDR0</text>
<text x="188" y="149.5">AN4</text>
<text x="188" y="144.4">AN3</text>
<text x="87.6" y="152.1">ADDR0</text>
</g>
<text font-size="1.8" fill="#008400" x="204.9" y="144.5">Conn_01x06_Pin</text>
</svg>
